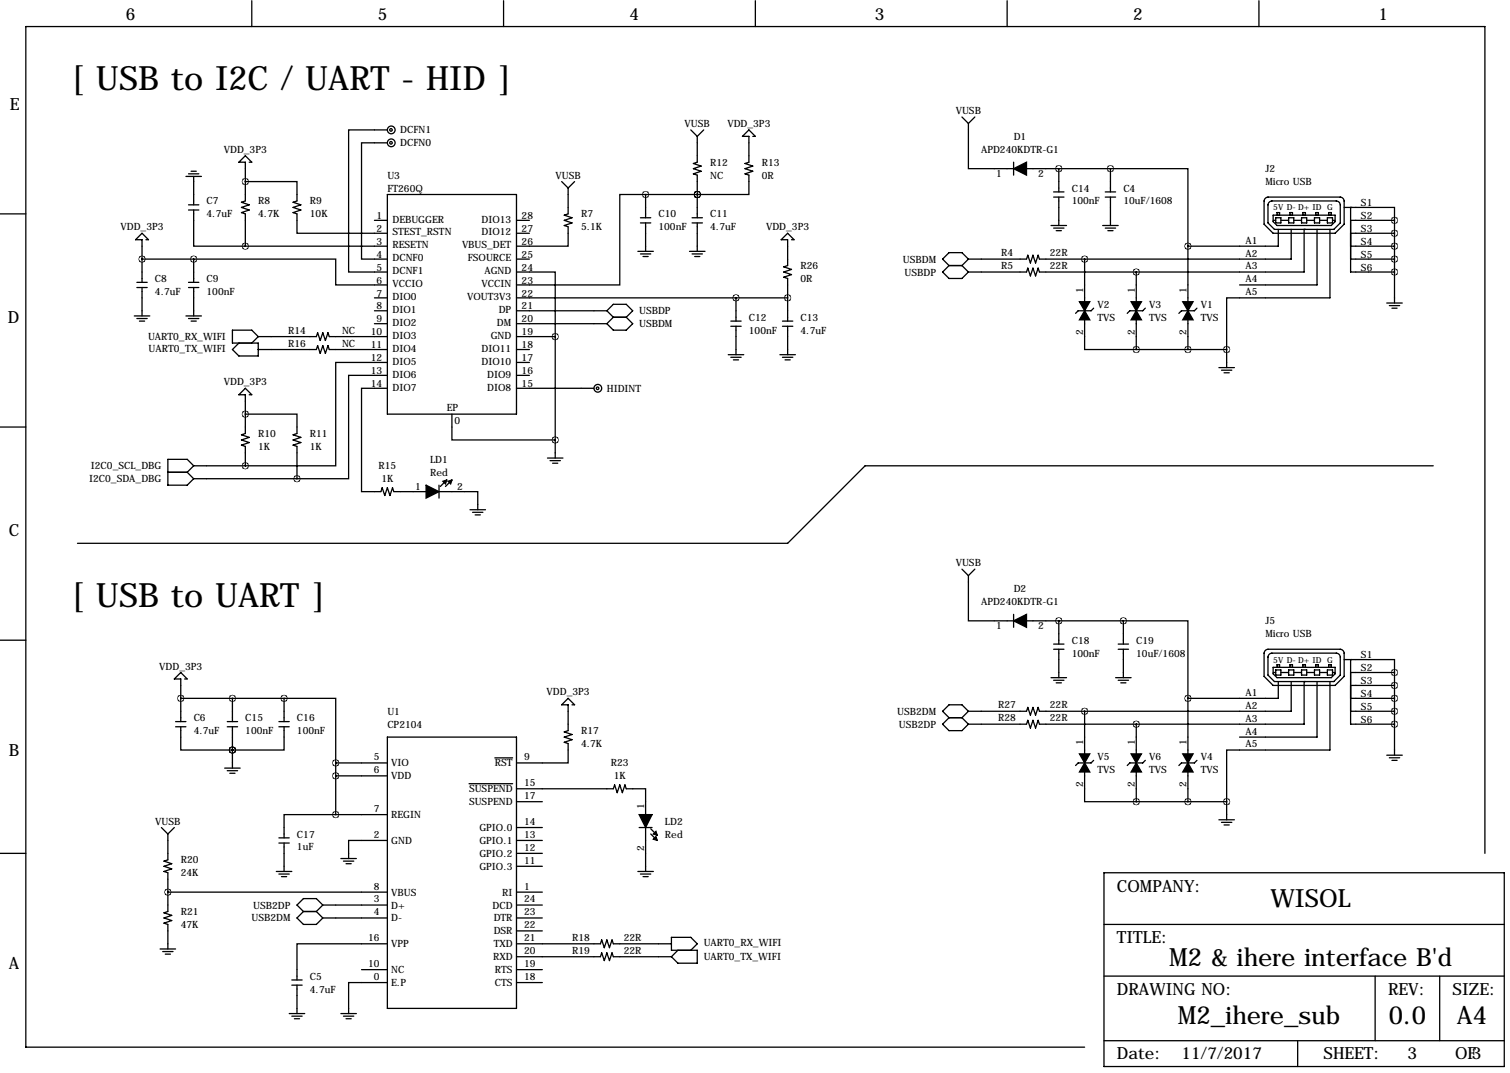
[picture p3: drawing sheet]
<svg xmlns="http://www.w3.org/2000/svg" width="297mm" height="211mm" viewBox="0 0 297 211" stroke-linecap="round" stroke-linejoin="round" font-family="sans-serif">
<g fill="none" stroke="#000" stroke-width=".25">
<path d="M49.5 .1v5.1M99.1 .1v5.1M148.6 .1v5.1M198.1 .1v5.1M247.6 .1v5.1M36.6 34.7h3M37.1 34.2h2M37.6 33.7h1M38.1 34.7v5.6M48.3 35.7h10.1v3.8l-.7 .3 1.5 .5-1.5 .5 1.5 .5-1.5 .5 .7 .3v3.8h17.8M49 31.9h.5l-1.2-1.3-1.3 1.3h1.3v7.6l-.8 .3 1.5 .5-1.5 .5 1.5 .5-1.5 .5 .8 .3v6.3M76.2 28.1h-5.1v22.8h5.1"/>
<path d="M76.2 25.5h-7.6v28h7.6M76.2 38.2h25.4v43.2h-25.4zM110.5 35.7l1.3 1.3M111.8 37v5.1l-.8 .2 1.5 .5-1.5 .5 1.5 .5-1.5 .5 .8 .3v3.8h-10.2M113 35.7l-1.2 1.3M127 38.2h-5.1v17.8h-20.3M127 38.2v4.6M127 38.2h10.2M135.9 25.5l1.3 1.3M137.2 38.2h.1M137.2 26.8v5.1l-.8 .2 1.5 .6-1.5 .5 1.5 .5-1.5 .5 .8 .2v8.4M138.4 25.5l-1.2 1.3"/>
<path d="M148.1 26.8h.5l-1.3-1.3-1.3 1.3h1.3v5.1l-.7 .2 1.5 .6-1.5 .5 1.5 .5-1.5 .5 .7 .2v3.8h-10.1M189.2 23l1.3 1.3M190.5 24.3v8.9h8.9M191.8 23l-1.3 1.3M199.4 31.9v2.5M201.9 33.2h16.5M207.3 38.7h2M207.3 37.7h2M208.3 33.2v4.5M208.3 38.7v5.6M217.4 38.7h2.1M217.4 37.7h2.1"/>
<path d="M218.4 33.2h15.3v15.2M218.4 33.2v4.5M218.4 38.7v5.6M248.7 39.5v4.6l1.7 1.8h12.2l1.8-1.8v-4.6M248.7 39.5a.81 .81 0 0 1 .8-.8h14.2a.82 .82 0 0 1 .7 .8M250.2 39.5h12.7M250.2 39.5a.81 .81 0 0 0-.8 .8v3.5l1.3 1.3h11.7l1.3-1.3v-3.5a.82 .82 0 0 0-.8-.8M0 42.1h5.1M26.9 55.5h2.1M26.9 56.5h2.1M27.9 50.9h10.2M27.9 56.5v5.6"/>
<path d="M28.7 47.1h.5l-1.3-1.2-1.2 1.2h1.2v8.4M37.1 55.5h2M37.1 56.5h2M37.1 40.3h2M37.1 41.3h2M38.1 50.9h27.9v5.1h10.2M38.1 41.3v7.1h10.2M38.1 50.9v4.6M38.1 56.5v5.6M48.3 48.4h27.9M73.7 43.3h2.5M73.7 58.6h2.5"/>
<path d="M101.6 53.5h7.6v12.7M101.6 43.3h2.5M101.6 45.9h2.5M101.6 50.9h2.5M101.6 58.6h53.3M125.5 49.4h3M126 42.8h2M126 43.8h2M126 49.9h2M126.5 50.4h1M127 43.8v5.6M135.6 49.4h3.1"/>
<path d="M136.1 42.8h2.1M136.1 43.8h2.1M136.1 49.9h2.1M136.7 50.4h1M137.2 43.8v5.6M144.8 58.6v4.5M155.7 47.1h.5l-1.3-1.2-1.2 1.2h1.2v5.1l-.7 .3 1.5 .5-1.5 .5 1.5 .5-1.5 .5 .7 .3v8.3M186.7 52.2l-1.3 1.3 1.3 1.3h2.5l1.3-1.3M186.7 52.2h2.5M189.2 52.2l1.3 1.3M190.5 50.9l-1.3-1.2h-2.5l-1.3 1.2 1.3 1.3M190.5 50.9l-1.3 1.3"/>
<path d="M206.8 44.3h3M207.3 44.8h2M207.8 45.4h1M213.4 50.9v8.4M216.9 44.3h3.1M217.4 44.8h2.1M217.9 45.4h1M223.5 53.5v5.8M233.7 48.4v10.9M250.4 42.3h12.2v1.3l-.7 .7h-10.7l-.8-.7zM250.4 43.3h.6M251 42.8h1v1h-1z"/>
<path d="M251.2 42.3v-.5h.5v.5M251.5 45.1v3.3h-17.8M252 43.3h1.5M253.5 42.8h1v1h-1zM253.7 42.3v-.5h.6v.5M254 45.1v5.8h-49.5l-.3-.7-.5 1.5-.5-1.5-.5 1.5-.5-1.5-.3 .7h-11.4M254.5 43.3h1.5M256 42.8h1v1h-1zM256.3 42.3v-.5h.5v.5M256.5 45.1v8.4h-52l-.3-.8-.5 1.5-.5-1.5-.5 1.5-.5-1.5-.3 .8h-11.4M257 43.3h1.6M258.6 42.8h1v1h-1z"/>
<path d="M258.8 42.3v-.5h.5v.5M259.1 45.1v10.9h-15.3M259.6 43.3h1.5M261.1 42.8h1v1h-1zM261.4 42.3v-.5h.5v.5M261.6 45.1v13.5h-20.3v10.1M262.1 43.3h.5M264.4 40.8h9.9v2.5M265.7 40.8v12.7h8.6M265.7 43.3h8.6M265.7 45.9h8.6M265.7 48.4h8.6"/>
<path d="M265.7 50.9h8.6M272.8 59.6h3M274.3 43.3v16.3M26.4 62.1h3.1M26.9 62.6h2.1M27.4 63.1h1M36.6 62.1h3M37.1 62.6h2M37.6 63.1h1M49 77.6h.5l-1.2-1.3-1.3 1.3h1.3v7.6l-.8 .3 1.5 .5-1.5 .5 1.5 .5-1.5 .5 .8 .3v3.8M50.8 66.2l-1.3-1.3h-3.8v2.6h5.1v2.5h-3.8l-1.3-1.3 1.3-1.2M50.8 66.2h11.4l.3-.8 .5 1.5 .5-1.5 .5 1.5 .5-1.5 .3 .8h11.4"/>
<path d="M50.8 68.7h11.4l.3-.7 .5 1.5 .5-1.5 .5 1.5 .5-1.5 .3 .7h11.4M50.8 66.2l-1.3 1.3M73.7 61.1h2.5M73.7 63.6h2.5M76.2 73.8h-7.6v20.3h-10.2M76.2 71.3h-10.2v20.3h-17.7M76.2 76.3h-5.1v20.4h3.8l.3-.8 .5 1.5 .5-1.5 .5 1.5 .5-1.5 .3 .8h6.3M101.6 61.1h17.8M101.6 63.6h17.8M101.6 66.2h7.6M101.6 68.7h2.5M101.6 71.3h2.5"/>
<path d="M101.6 73.8h2.5M101.6 76.3h15.2M109.2 66.2v23.9M119.4 61.1l1.2-1.3h2.6l1.3 1.3-1.3 1.3M119.4 61.1l1.2 1.3M120.6 62.4l-1.2 1.2M120.6 62.4h2.6M123.2 62.4l1.3 1.2-1.3 1.3h-2.6l-1.2-1.3M143.3 69.7h3M143.8 63.1h2M143.8 64.1h2M143.8 70.2h2"/>
<path d="M144.3 70.8h1M144.8 64.1v5.6M153.4 69.7h3.1M153.9 63.1h2.1M153.9 64.1h2.1M153.9 70.2h2.1M154.4 70.8h1M154.9 64.1v5.6M213.4 62.9v5.8h10.1M215.1 60.6l-.5 .5h-2.5l-.5 .5M223.5 62.9v5.8M223.5 68.7h17.8"/>
<path d="M225.3 60.6l-.5 .5h-2.6l-.5 .5M233.7 62.9v5.8M235.5 60.6l-.6 .5h-2.5l-.5 .5M239.8 72.3h3M240.3 72.8h2M240.8 73.3h1M241.3 68.7v3.6M273.3 60.1h2M273.8 60.6h1M0 84h5.1M33 92.9h3.8M36.8 92.9l1.3 1.2"/>
<path d="M38.1 91.6h10.2M38.1 91.6l-1.3-1.3h-3.8v5.1h3.8l1.3-1.3M38.1 91.6l-1.3 1.3M38.1 94.1h20.3M48.3 81.4h10.1v3.8l-.7 .3 1.5 .5-1.5 .5 1.5 .5-1.5 .5 .7 .3v6.3M86.4 96.7h7.6v3.5M86.4 95.4v2.5M87.9 94.4l-1.3 1.2M88.9 81.4v5.1h20.3M88.9 94.4l-1.3 1.2M107.7 90.1h3M108.2 90.6h2"/>
<path d="M108.7 91.1h1M281.9 91.6h-111.7l-15.3 15.2h-139.7M92.5 100.2h3M93 100.7h2M93.5 101.2h1M189.2 111.9l1.3 1.3M190.5 113.2v8.9h8.9M191.8 111.9l-1.3 1.3M0 125.9h5.1M35.6 137.3h20.3M36.3 133.5h.5l-1.2-1.3-1.3 1.3h1.3v8.4M45.7 137.3v4.6"/>
<path d="M55.9 137.3h10.1v12.7M55.9 137.3v4.6M112.5 138.6h.5l-1.2-1.3-1.3 1.3h1.3v5.1l-.8 .2 1.5 .5-1.5 .5 1.5 .5-1.5 .5 .8 .3v3.8h-10.2M190.5 139.8l-1.3-1.2h-2.5l-1.3 1.2 1.3 1.3M190.5 139.8l-1.3 1.3M199.4 120.8v2.5M201.9 122.1h19.1M206.8 133.2h3M207.3 127.6h2M207.3 126.6h2M207.3 133.7h2M207.8 134.3h1"/>
<path d="M208.3 122.1v4.5M208.3 127.6v5.6M213.4 139.8v8.4M219.5 133.2h3M220 127.6h2M220 126.6h2M220 133.7h2M220.5 134.3h1M221 122.1h12.7v15.2M221 122.1v4.5M221 127.6v5.6M233.7 137.3v10.9"/>
<path d="M248.7 128.4v4.6l1.7 1.8h12.2l1.8-1.8v-4.6M248.7 128.4a.81 .81 0 0 1 .8-.8h14.2a.82 .82 0 0 1 .7 .8M250.2 128.4h12.7M250.2 128.4a.81 .81 0 0 0-.8 .8v3.5l1.3 1.3h11.7l1.3-1.3v-3.5a.82 .82 0 0 0-.8-.8M250.4 131.2h12.2v1.3l-.7 .7h-10.7l-.8-.7zM250.4 132.2h.6M251 131.7h1v1h-1zM251.2 131.2v-.5h.5v.5M251.5 134v3.3h-17.8M252 132.2h1.5M253.5 131.7h1v1h-1zM253.7 131.2v-.5h.6v.5"/>
<path d="M254 134v5.8h-49.5l-.3-.7-.5 1.5-.5-1.5-.5 1.5-.5-1.5-.3 .7h-11.4M254.5 132.2h1.5M256 131.7h1v1h-1zM256.3 131.2v-.5h.5v.5M256.5 134v8.4h-52l-.3-.8-.5 1.5-.5-1.5-.5 1.5-.5-1.5-.3 .8h-11.4M257 132.2h1.6M258.6 131.7h1v1h-1zM258.8 131.2v-.5h.5v.5M259.1 134v10.9h-15.3M259.6 132.2h1.5M261.1 131.7h1v1h-1zM261.4 131.2v-.5h.5v.5"/>
<path d="M261.6 134v13.5h-20.3v10.1M262.1 132.2h.5M264.4 129.7h9.9v2.5M265.7 132.2h8.6M265.7 134.8h8.6M265.7 137.3h8.6M265.7 139.8h8.6M265.7 129.7v12.7h8.6M274.3 132.2v16.3M34.5 141.9h2.1M34.5 142.9h2.1M35.6 142.9v4.6h10.1"/>
<path d="M44.2 151h3M44.7 141.9h2M44.7 142.9h2M44.7 151.5h2M45.2 152h1M45.7 147.5h.1M45.7 142.9v8.1M54.9 141.9h2M54.9 142.9h2M55.9 142.9v4.6h-10.2M66 150h10.2M66 152.5h10.2"/>
<path d="M66 150v10.2M76.2 144.9h25.4v53.4h-25.4zM92.3 154.1h8.5M97.3 149h3.5M101.6 155.1h19l.3-.8 .5 1.5 .5-1.5 .5 1.5 .5-1.5 .3 .8h3.8v5.1M101.6 157.6h5.1M186.7 141.1h2.5M186.7 141.1l-1.3 1.3 1.3 1.3h2.5l1.3-1.3M189.2 141.1l1.3 1.3M213.4 151.8v5.8h10.1M215.1 149.5l-.5 .5h-2.5l-.5 .5M223.5 157.6h17.8"/>
<path d="M223.5 142.4v5.8M223.5 151.8v5.8M225.3 149.5l-.5 .5h-2.6l-.5 .5M233.7 151.8v5.8M235.5 149.5l-.6 .5h-2.5l-.5 .5M241.3 157.6v3.6M272.8 148.5h3M273.3 149h2M273.8 149.5h1M0 167.8h5.1M31.7 162.7l1.3 1.3M33 175.4h43.2"/>
<path d="M33 164v5.1l-.7 .2 1.5 .5-1.5 .5 1.5 .5-1.5 .5 .7 .3v7.6l-.7 .3 1.5 .5-1.5 .5 1.5 .5-1.5 .5 .7 .3v4.8M34.3 162.7l-1.3 1.3M54.4 171.3h3M54.9 164.7h2M54.9 165.7h2M54.9 171.8h2M55.4 172.4h1M55.9 165.7v5.6M59.7 179.2l-1.3 1.3 1.3 1.3h2.5l1.3-1.3M59.7 179.2h2.5M62.2 179.2l1.3 1.3M63.5 177.9h12.7"/>
<path d="M63.5 177.9l-1.3-1.2h-2.5l-1.3 1.2 1.3 1.3M63.5 177.9l-1.3 1.3M66 160.2h-10.1v4.5M66 160.2h10.2M67.1 168.8h3M67.6 169.3h2M68.1 169.8h1M76.2 165.2h-7.6v3.6M101.6 167.8h5.1M101.6 162.7h5.1M101.6 165.2h5.1M101.6 170.3h5.1"/>
<path d="M101.6 175.4h5.1M101.6 177.9h5.1M125.5 171.3h3M125.7 162.7h2.6M126 171.8h2M126.5 172.4h1M127 162.7v8.6M128 164l1.3 1.2M128 163l1.3 1.2M217.2 171.6h78.7v38.1h-78.7zM239.8 161.2h3M240.3 161.7h2"/>
<path d="M240.8 162.2h1M292.1 167.8v-162.6h-287v200.7h208.3M31.5 186.6h3M32 187.1h2M32.5 187.6h1M56.9 199.3h3M57.4 192.7h2M57.4 193.7h2M57.4 199.8h2M58.4 193.7v5.6M63.5 180.5h12.7M67.1 199.3h3"/>
<path d="M67.6 199.8h2M71.1 190.6h5.1M76.2 185.6h-17.8v7.1M76.2 193.2h-7.6v6.1M101.6 180.5h5.1M101.6 183h5.1M101.6 185.6h16.5l.3-.8 .5 1.5 .5-1.5 .5 1.5 .5-1.5 .2 .8h11.5M101.6 188.1h16.5l.3-.8 .5 1.6 .5-1.6 .5 1.6 .5-1.6 .2 .8h11.5M101.6 190.6h5.1M101.6 193.2h5.1M133.3 186.8l-1.2 1.3M135.9 186.8l1.3-1.2-1.3-1.3h-3.8v2.5h5.1v2.6h-3.9l-1.2-1.3"/>
<path d="M217.2 191.9h78.7M217.2 181.8h78.7M270.5 191.9v12.7M283.2 191.9v12.7M57.9 200.3h1M68.1 200.3h1M217.2 204.6h78.7M255.3 204.6v5.1"/>
<circle cx="76.9" cy="25.5" r=".25"/>
<circle cx="76.9" cy="28.1" r=".25"/>
<circle cx="77" cy="25.5" r=".76"/>
<circle cx="77" cy="28.1" r=".76"/>
<circle cx="117.6" cy="76.3" r=".25"/>
<circle cx="117.6" cy="76.3" r=".76"/>
</g>
<g fill="#000" stroke="#000" stroke-width=".25">
<path d="M199.4 33.2l2.5-1.3v2.5zM212.3 59.3h2.1l-1 1.8zM213.4 61.1l1 1.8h-2.1zM222.5 59.3h2l-1 1.8zM223.5 61.1l1 1.8h-2zM232.7 59.3h2l-1 1.8zM233.7 61.1l1 1.8h-2zM83.8 95.4l2.6 1.3-2.6 1.2zM87.1 94.6l.8-.2-.3 .7zM88.1 94.6l.8-.2-.3 .7zM199.4 122.1l2.5-1.3v2.5zM212.3 148.2h2.1l-1 1.8z"/>
<path d="M213.4 150l1 1.8h-2.1zM222.5 148.2h2l-1 1.8zM223.5 150l1 1.8h-2zM232.7 148.2h2l-1 1.8zM233.7 150l1 1.8h-2zM125.7 160.2h2.6l-1.3 2.5zM128.5 165l.5-.5 .3 .7zM128.5 164l.5-.5 .3 .7z"/>
</g>
<path d="M33 175.4a.05 .05 0 0 0 .1 0 .05 .05 0 0 0-.1 0zM45.7 137.3a.05 .05 0 0 0 .1 0 .05 .05 0 0 0-.1 0zM35.5 137.3a.05 .05 0 0 0 .1 0 .05 .05 0 0 0-.1 0zM66 150a.05 .05 0 0 0 .1 0 .05 .05 0 0 0-.1 0zM55.8 137.3a.05 .05 0 0 0 .1 0 .05 .05 0 0 0-.1 0zM233.6 137.3a.05 .05 0 0 0 .1 0 .05 .05 0 0 0-.1 0zM274.3 132.2a.05 .05 0 0 0 .1 0 .05 .05 0 0 0-.1 0zM274.3 134.8a.05 .05 0 0 0 .1 0 .05 .05 0 0 0-.1 0zM274.3 137.3a.05 .05 0 0 0 .1 0 .05 .05 0 0 0-.1 0zM274.3 139.8a.05 .05 0 0 0 .1 0 .05 .05 0 0 0-.1 0zM274.3 142.4a.05 .05 0 0 0 .1 0 .05 .05 0 0 0-.1 0zM213.3 139.8a.05 .05 0 0 0 .1 0 .05 .05 0 0 0-.1 0zM223.5 142.4a.05 .05 0 0 0 .1 0 .05 .05 0 0 0-.1 0zM233.6 157.6a.05 .05 0 0 0 .1 0 .05 .05 0 0 0-.1 0zM223.5 157.6a.05 .05 0 0 0 .1 0 .05 .05 0 0 0-.1 0zM220.9 122.1a.05 .05 0 0 0 .1 0 .05 .05 0 0 0-.1 0zM208.2 122.1a.05 .05 0 0 0 .1 0 .05 .05 0 0 0-.1 0zM66 152.5a.05 .05 0 0 0 .1 0 .05 .05 0 0 0-.1 0zM66 160.2a.05 .05 0 0 0 .1 0 .05 .05 0 0 0-.1 0zM45.7 147.5a.05 .05 0 0 0 .1 0 .05 .05 0 0 0-.1 0zM45.7 147.5a.05 .05 0 0 0 .1 0 .05 .05 0 0 0-.1 0zM109.2 66.2a.05 .05 0 0 0 .1 0 .05 .05 0 0 0-.1 0zM48.2 35.7a.05 .05 0 0 0 .1 0 .05 .05 0 0 0-.1 0zM27.9 50.9a.05 .05 0 0 0 .1 0 .05 .05 0 0 0-.1 0zM144.7 58.6a.05 .05 0 0 0 .1 0 .05 .05 0 0 0-.1 0zM48.2 81.4a.05 .05 0 0 0 .1 0 .05 .05 0 0 0-.1 0zM137.1 38.2a.05 .05 0 0 0 .1 0 .05 .05 0 0 0-.1 0zM48.2 48.4a.05 .05 0 0 0 .1 0 .05 .05 0 0 0-.1 0zM58.4 94.1a.05 .05 0 0 0 .1 0 .05 .05 0 0 0-.1 0zM48.2 91.6a.05 .05 0 0 0 .1 0 .05 .05 0 0 0-.1 0zM154.9 58.6a.05 .05 0 0 0 .1 0 .05 .05 0 0 0-.1 0zM137.1 38.2a.05 .05 0 0 0 .1 0 .05 .05 0 0 0-.1 0zM109.2 86.5a.05 .05 0 0 0 .1 0 .05 .05 0 0 0-.1 0zM233.6 48.4a.05 .05 0 0 0 .1 0 .05 .05 0 0 0-.1 0zM274.3 43.3a.05 .05 0 0 0 .1 0 .05 .05 0 0 0-.1 0zM274.3 45.9a.05 .05 0 0 0 .1 0 .05 .05 0 0 0-.1 0zM274.3 48.4a.05 .05 0 0 0 .1 0 .05 .05 0 0 0-.1 0zM274.3 50.9a.05 .05 0 0 0 .1 0 .05 .05 0 0 0-.1 0zM274.3 53.5a.05 .05 0 0 0 .1 0 .05 .05 0 0 0-.1 0zM213.3 50.9a.05 .05 0 0 0 .1 0 .05 .05 0 0 0-.1 0zM223.5 53.5a.05 .05 0 0 0 .1 0 .05 .05 0 0 0-.1 0zM233.6 68.7a.05 .05 0 0 0 .1 0 .05 .05 0 0 0-.1 0zM223.5 68.7a.05 .05 0 0 0 .1 0 .05 .05 0 0 0-.1 0zM218.4 33.2a.05 .05 0 0 0 .1 0 .05 .05 0 0 0-.1 0zM208.2 33.2a.05 .05 0 0 0 .1 0 .05 .05 0 0 0-.1 0z" fill="#000" stroke="#000" stroke-width="1.3"/>
<g font-size="6.6">
<text x="14" y="17.7">[ USB to I2C / UART - HID ]</text>
<text x="14" y="119.3">[ USB to UART ]</text>
</g>
<g font-size="4.9">
<text x="249.9" y="178.4">WISOL</text>
<text x="230" y="189.8">M2 &amp; ihere interface B'd</text>
<text x="231.7" y="201.3">M2_ihere_sub</text>
<text x="273.2" y="201.3">0.0</text>
<text x="286.6" y="201.3">A4</text>
</g>
<g font-size="3.3">
<text x="24.8" y="3.8">6</text>
<text x="74.3" y="3.8">5</text>
<text x="123.8" y="3.8">4</text>
<text x="172.1" y="3.8">3</text>
<text x="222.9" y="3.8">2</text>
<text x="271.2" y="3.8">1</text>
<text x="1.9" y="21.6">E</text>
<text x="1.5" y="63.5">D</text>
<text x="1.7" y="105.4">C</text>
<text x="1.7" y="148.6">B</text>
<text x="219.7" y="175.3">COMPANY:</text>
<text x="219.7" y="185.4">TITLE:</text>
<text x="1.7" y="190.5">A</text>
<text x="219.7" y="195.6">DRAWING NO:</text>
<text x="273.1" y="195.6">REV:</text>
<text x="285.8" y="195.6">SIZE:</text>
<text x="219.7" y="208.3">Date:</text>
<text x="232.4" y="208.3">11/7/2017</text>
<text x="260.4" y="208.3">SHEET:</text>
<text x="276.9" y="208.3">3</text>
<text x="286.2" y="208.3">OF3</text>
</g>
<g font-size="2">
<text x="188" y="22.4">VUSB</text>
<text x="78.7" y="28.8">DCFN0</text>
<text x="78.7" y="26.2">DCFN1</text>
<text x="134.7" y="25">VUSB</text>
<text x="143.1" y="25">VDD_3P3</text>
<text x="199.4" y="27.5">D1</text>
<text x="44" y="30">VDD_3P3</text>
<text x="76.2" y="35.1">U3</text>
<text x="109.3" y="35.1">VUSB</text>
<text x="139.7" y="32.6">R12</text>
<text x="139.7" y="35.1">NC</text>
<text x="149.9" y="32.6">R13</text>
<text x="149.9" y="35.1">0R</text>
<text x="193" y="30">APD240KDTR-G1</text>
<text x="196" y="34.8">1</text>
<text x="204.2" y="34.8">2</text>
<text x="248.9" y="33.9">J2</text>
<text x="40.6" y="40.2">C7</text>
<text x="50.8" y="40.2">R8</text>
<text x="61" y="40.2">R9</text>
<text x="76.2" y="37.7">FT260Q</text>
<text x="210.8" y="37.7">C14</text>
<text x="210.8" y="40.2">100nF</text>
<text x="221" y="37.7">C4</text>
<text x="221" y="40.2">10uF/1608</text>
<text x="248.9" y="36.4">Micro USB</text>
<text x="267.7" y="40.5">S1</text>
<text x="23.7" y="45.3">VDD_3P3</text>
<text x="40.6" y="42.7">4.7uF</text>
<text x="50.8" y="42.7">4.7K</text>
<text x="61" y="42.7">10K</text>
<text x="74.1" y="43.1">1</text>
<text x="74.1" y="45.6">2</text>
<text x="77.2" y="43.8">DEBUGGER</text>
<text x="77.2" y="46.3">STEST_RSTN</text>
<text x="94.7" y="46.3">DIO12</text>
<text x="94.7" y="43.8">DIO13</text>
<text x="102.6" y="45.6">27</text>
<text x="102.6" y="43.1">28</text>
<text x="114.3" y="42.7">R7</text>
<text x="114.3" y="45.3">5.1K</text>
<text x="129.5" y="42.7">C10</text>
<text x="129.5" y="45.3">100nF</text>
<text x="139.7" y="42.7">C11</text>
<text x="139.7" y="45.3">4.7uF</text>
<text x="150.7" y="45.3">VDD_3P3</text>
<text x="245" y="47.9">A1</text>
<text x="267.7" y="43.1">S2</text>
<text x="267.7" y="45.6">S3</text>
<text x="74.1" y="48.1">3</text>
<text x="74.1" y="50.7">4</text>
<text x="74.1" y="53.2">5</text>
<text x="77.2" y="48.8">RESETN</text>
<text x="77.2" y="51.4">DCNF0</text>
<text x="77.2" y="53.9">DCNF1</text>
<text x="90.9" y="48.8">VBUS_DET</text>
<text x="92" y="51.4">FSOURCE</text>
<text x="95.3" y="53.9">AGND</text>
<text x="102.6" y="53.2">24</text>
<text x="102.6" y="50.7">25</text>
<text x="102.6" y="48.1">26</text>
<text x="157.5" y="52.9">R26</text>
<text x="177.6" y="51.6">USBDM</text>
<text x="196.9" y="50.4">R4</text>
<text x="196.9" y="52.9">R5</text>
<text x="206.5" y="50.4">22R</text>
<text x="206.5" y="52.9">22R</text>
<text x="245" y="50.4">A2</text>
<text x="245" y="53">A3</text>
<text x="267.7" y="48.1">S4</text>
<text x="267.7" y="50.7">S5</text>
<text x="267.7" y="53.2">S6</text>
<text x="30.5" y="55.4">C8</text>
<text x="30.5" y="58">4.7uF</text>
<text x="40.6" y="55.4">C9</text>
<text x="40.6" y="58">100nF</text>
<text x="74.1" y="55.8">6</text>
<text x="74.1" y="58.3">7</text>
<text x="77.2" y="56.5">VCCIO</text>
<text x="77.2" y="59">DIO0</text>
<text x="91.9" y="59">VOUT3V3</text>
<text x="94.7" y="56.5">VCCIN</text>
<text x="102.6" y="58.3">22</text>
<text x="102.6" y="55.8">23</text>
<text x="157.5" y="55.4">0R</text>
<text x="177.9" y="54.2">USBDP</text>
<text x="213.1" y="57.5" transform="rotate(-90 213.1 57.5)">1</text>
<text x="223.3" y="57.5" transform="rotate(-90 223.3 57.5)">1</text>
<text x="233.4" y="57.5" transform="rotate(-90 233.4 57.5)">1</text>
<text x="245" y="55.5">A4</text>
<text x="245" y="58.1">A5</text>
<text x="56.7" y="65.6">R14</text>
<text x="67.3" y="65.6">NC</text>
<text x="72.9" y="65.9">10</text>
<text x="74.1" y="60.8">8</text>
<text x="74.1" y="63.4">9</text>
<text x="77.2" y="61.5">DIO1</text>
<text x="77.2" y="64.1">DIO2</text>
<text x="97.8" y="64.1">DM</text>
<text x="98.1" y="61.5">DP</text>
<text x="102.6" y="65.9">19</text>
<text x="102.6" y="63.4">20</text>
<text x="102.6" y="60.8">21</text>
<text x="125.7" y="64.3">USBDM</text>
<text x="125.7" y="61.8">USBDP</text>
<text x="147.3" y="63.1">C12</text>
<text x="147.3" y="65.6">100nF</text>
<text x="157.5" y="63.1">C13</text>
<text x="157.5" y="65.6">4.7uF</text>
<text x="213.1" y="65.8" transform="rotate(-90 213.1 65.8)">2</text>
<text x="215.9" y="60.5">V2</text>
<text x="215.9" y="63.1">TVS</text>
<text x="223.3" y="65.8" transform="rotate(-90 223.3 65.8)">2</text>
<text x="226.1" y="60.5">V3</text>
<text x="226.1" y="63.1">TVS</text>
<text x="233.4" y="65.8" transform="rotate(-90 233.4 65.8)">2</text>
<text x="236.2" y="60.5">V1</text>
<text x="236.2" y="63.1">TVS</text>
<text x="29.1" y="66.9">UART0_RX_WIFI</text>
<text x="29.2" y="69.2">UART0_TX_WIFI</text>
<text x="56.7" y="68.1">R16</text>
<text x="67.3" y="68.1">NC</text>
<text x="72.9" y="68.5">11</text>
<text x="72.9" y="71">12</text>
<text x="77.2" y="66.6">DIO3</text>
<text x="77.2" y="69.2">DIO4</text>
<text x="77.2" y="71.7">DIO5</text>
<text x="94.7" y="71.7">DIO10</text>
<text x="94.7" y="69.2">DIO11</text>
<text x="96.5" y="66.6">GND</text>
<text x="102.6" y="71">17</text>
<text x="102.6" y="68.5">18</text>
<text x="44" y="75.8">VDD_3P3</text>
<text x="72.9" y="73.5">13</text>
<text x="72.9" y="76.1">14</text>
<text x="77.2" y="74.2">DIO6</text>
<text x="77.2" y="76.8">DIO7</text>
<text x="95.8" y="76.8">DIO8</text>
<text x="95.8" y="74.2">DIO9</text>
<text x="102.6" y="76.1">15</text>
<text x="102.6" y="73.5">16</text>
<text x="119.4" y="77">HIDINT</text>
<text x="87.9" y="80.8">EP</text>
<text x="89.4" y="83.3">0</text>
<text x="50.8" y="85.9">R10</text>
<text x="50.8" y="88.5">1K</text>
<text x="61" y="85.9">R11</text>
<text x="61" y="88.5">1K</text>
<text x="17.5" y="94.8">I2C0_SDA_DBG</text>
<text x="17.9" y="92.3">I2C0_SCL_DBG</text>
<text x="74.5" y="92.3">R15</text>
<text x="75" y="94.8">1K</text>
<text x="84.6" y="91">LD1</text>
<text x="84.6" y="93.5">Red</text>
<text x="81.7" y="96.4">1</text>
<text x="89.9" y="96.4">2</text>
<text x="188" y="111.3">VUSB</text>
<text x="193" y="118.9">APD240KDTR-G1</text>
<text x="199.4" y="116.4">D2</text>
<text x="196" y="123.7">1</text>
<text x="204.2" y="123.7">2</text>
<text x="248.9" y="122.8">J5</text>
<text x="248.9" y="125.3">Micro USB</text>
<text x="31.3" y="131.6">VDD_3P3</text>
<text x="210.8" y="126.6">C18</text>
<text x="210.8" y="129.1">100nF</text>
<text x="223.5" y="126.6">C19</text>
<text x="223.5" y="129.1">10uF/1608</text>
<text x="267.7" y="129.4">S1</text>
<text x="267.7" y="132">S2</text>
<text x="107.5" y="136.7">VDD_3P3</text>
<text x="245" y="136.8">A1</text>
<text x="267.7" y="137">S4</text>
<text x="267.7" y="134.5">S3</text>
<text x="38.1" y="141.8">C6</text>
<text x="48.3" y="141.8">C15</text>
<text x="58.4" y="141.8">C16</text>
<text x="76.2" y="140.5">U1</text>
<text x="76.2" y="143.1">CP2104</text>
<text x="176.5" y="140.5">USB2DM</text>
<text x="176.8" y="143.1">USB2DP</text>
<text x="196.4" y="139.3">R27</text>
<text x="196.4" y="141.8">R28</text>
<text x="206.5" y="139.3">22R</text>
<text x="206.5" y="141.8">22R</text>
<text x="245" y="139.3">A2</text>
<text x="245" y="141.9">A3</text>
<text x="267.7" y="139.6">S5</text>
<text x="267.7" y="142.1">S6</text>
<text x="38.1" y="144.3">4.7uF</text>
<text x="48.3" y="144.3">100nF</text>
<text x="58.4" y="144.3">100nF</text>
<text x="73.5" y="149.5">5</text>
<text x="103.1" y="149.5">9</text>
<text x="114.3" y="144.3">R17</text>
<text x="114.3" y="146.9">4.7K</text>
<text x="213.1" y="146.4" transform="rotate(-90 213.1 146.4)">1</text>
<text x="215.9" y="149.4">V5</text>
<text x="223.3" y="146.4" transform="rotate(-90 223.3 146.4)">1</text>
<text x="226.1" y="149.4">V6</text>
<text x="233.4" y="146.4" transform="rotate(-90 233.4 146.4)">1</text>
<text x="236.2" y="149.4">V4</text>
<text x="245" y="144.4">A4</text>
<text x="245" y="147">A5</text>
<text x="73.5" y="152">6</text>
<text x="77" y="150.7">VIO</text>
<text x="77" y="153.2">VDD</text>
<text x="92.3" y="155.8">SUSPEND</text>
<text x="97.3" y="150.7">RST</text>
<text x="103.1" y="154.6">15</text>
<text x="120.2" y="150.7">R23</text>
<text x="120.7" y="153.2">1K</text>
<text x="213.1" y="154.7" transform="rotate(-90 213.1 154.7)">2</text>
<text x="215.9" y="152">TVS</text>
<text x="223.3" y="154.7" transform="rotate(-90 223.3 154.7)">2</text>
<text x="226.1" y="152">TVS</text>
<text x="233.4" y="154.7" transform="rotate(-90 233.4 154.7)">2</text>
<text x="236.2" y="152">TVS</text>
<text x="73.5" y="159.7">7</text>
<text x="77" y="160.9">REGIN</text>
<text x="92.3" y="158.3">SUSPEND</text>
<text x="103.1" y="157.1">17</text>
<text x="126.7" y="159.1" transform="rotate(-90 126.7 159.1)">1</text>
<text x="30.5" y="162.1">VUSB</text>
<text x="58.4" y="164.7">C17</text>
<text x="58.4" y="167.2">1uF</text>
<text x="73.5" y="164.7">2</text>
<text x="77" y="165.9">GND</text>
<text x="94.3" y="163.4">GPIO.0</text>
<text x="94.3" y="165.9">GPIO.1</text>
<text x="103.1" y="162.2">14</text>
<text x="103.1" y="164.7">13</text>
<text x="103.1" y="167.3">12</text>
<text x="126.7" y="167.4" transform="rotate(-90 126.7 167.4)">2</text>
<text x="130.8" y="162.1">LD2</text>
<text x="130.8" y="164.7">Red</text>
<text x="35.6" y="169.7">R20</text>
<text x="35.6" y="172.3">24K</text>
<text x="94.3" y="168.5">GPIO.2</text>
<text x="94.3" y="171">GPIO.3</text>
<text x="103.1" y="169.8">11</text>
<text x="35.6" y="179.9">R21</text>
<text x="49.8" y="178.6">USB2DP</text>
<text x="73.5" y="174.9">8</text>
<text x="73.5" y="177.4">3</text>
<text x="73.5" y="180">4</text>
<text x="77" y="176.1">VBUS</text>
<text x="77" y="178.6">D+</text>
<text x="96.9" y="178.6">DCD</text>
<text x="98.8" y="176.1">RI</text>
<text x="103.1" y="174.9">1</text>
<text x="103.1" y="177.4">24</text>
<text x="103.1" y="180">23</text>
<text x="35.6" y="182.4">47K</text>
<text x="49.5" y="181.2">USB2DM</text>
<text x="72.4" y="185.1">16</text>
<text x="77" y="181.2">D-</text>
<text x="97.1" y="181.2">DTR</text>
<text x="97.1" y="183.7">DSR</text>
<text x="103.1" y="182.5">22</text>
<text x="103.1" y="185.1">21</text>
<text x="112.6" y="185">R18</text>
<text x="122.7" y="185">22R</text>
<text x="138.4" y="186">UART0_RX_WIFI</text>
<text x="72.4" y="190.1">10</text>
<text x="77" y="186.3">VPP</text>
<text x="77" y="191.3">NC</text>
<text x="97" y="188.8">RXD</text>
<text x="97.1" y="186.3">TXD</text>
<text x="97.3" y="191.3">RTS</text>
<text x="103.1" y="187.6">20</text>
<text x="103.1" y="190.1">19</text>
<text x="112.6" y="187.5">R19</text>
<text x="122.7" y="187.5">22R</text>
<text x="138.4" y="188.8">UART0_TX_WIFI</text>
<text x="61" y="192.6">C5</text>
<text x="61" y="195.1">4.7uF</text>
<text x="73.5" y="192.7">0</text>
<text x="77" y="193.9">E.P</text>
<text x="97.3" y="193.9">CTS</text>
<text x="103.1" y="192.7">18</text>
</g>
<g font-size="1.6">
<text x="250.5" y="41.4">5V D- D+ ID G</text>
<text x="250.5" y="130.3">5V D- D+ ID G</text>
</g>
</svg>
